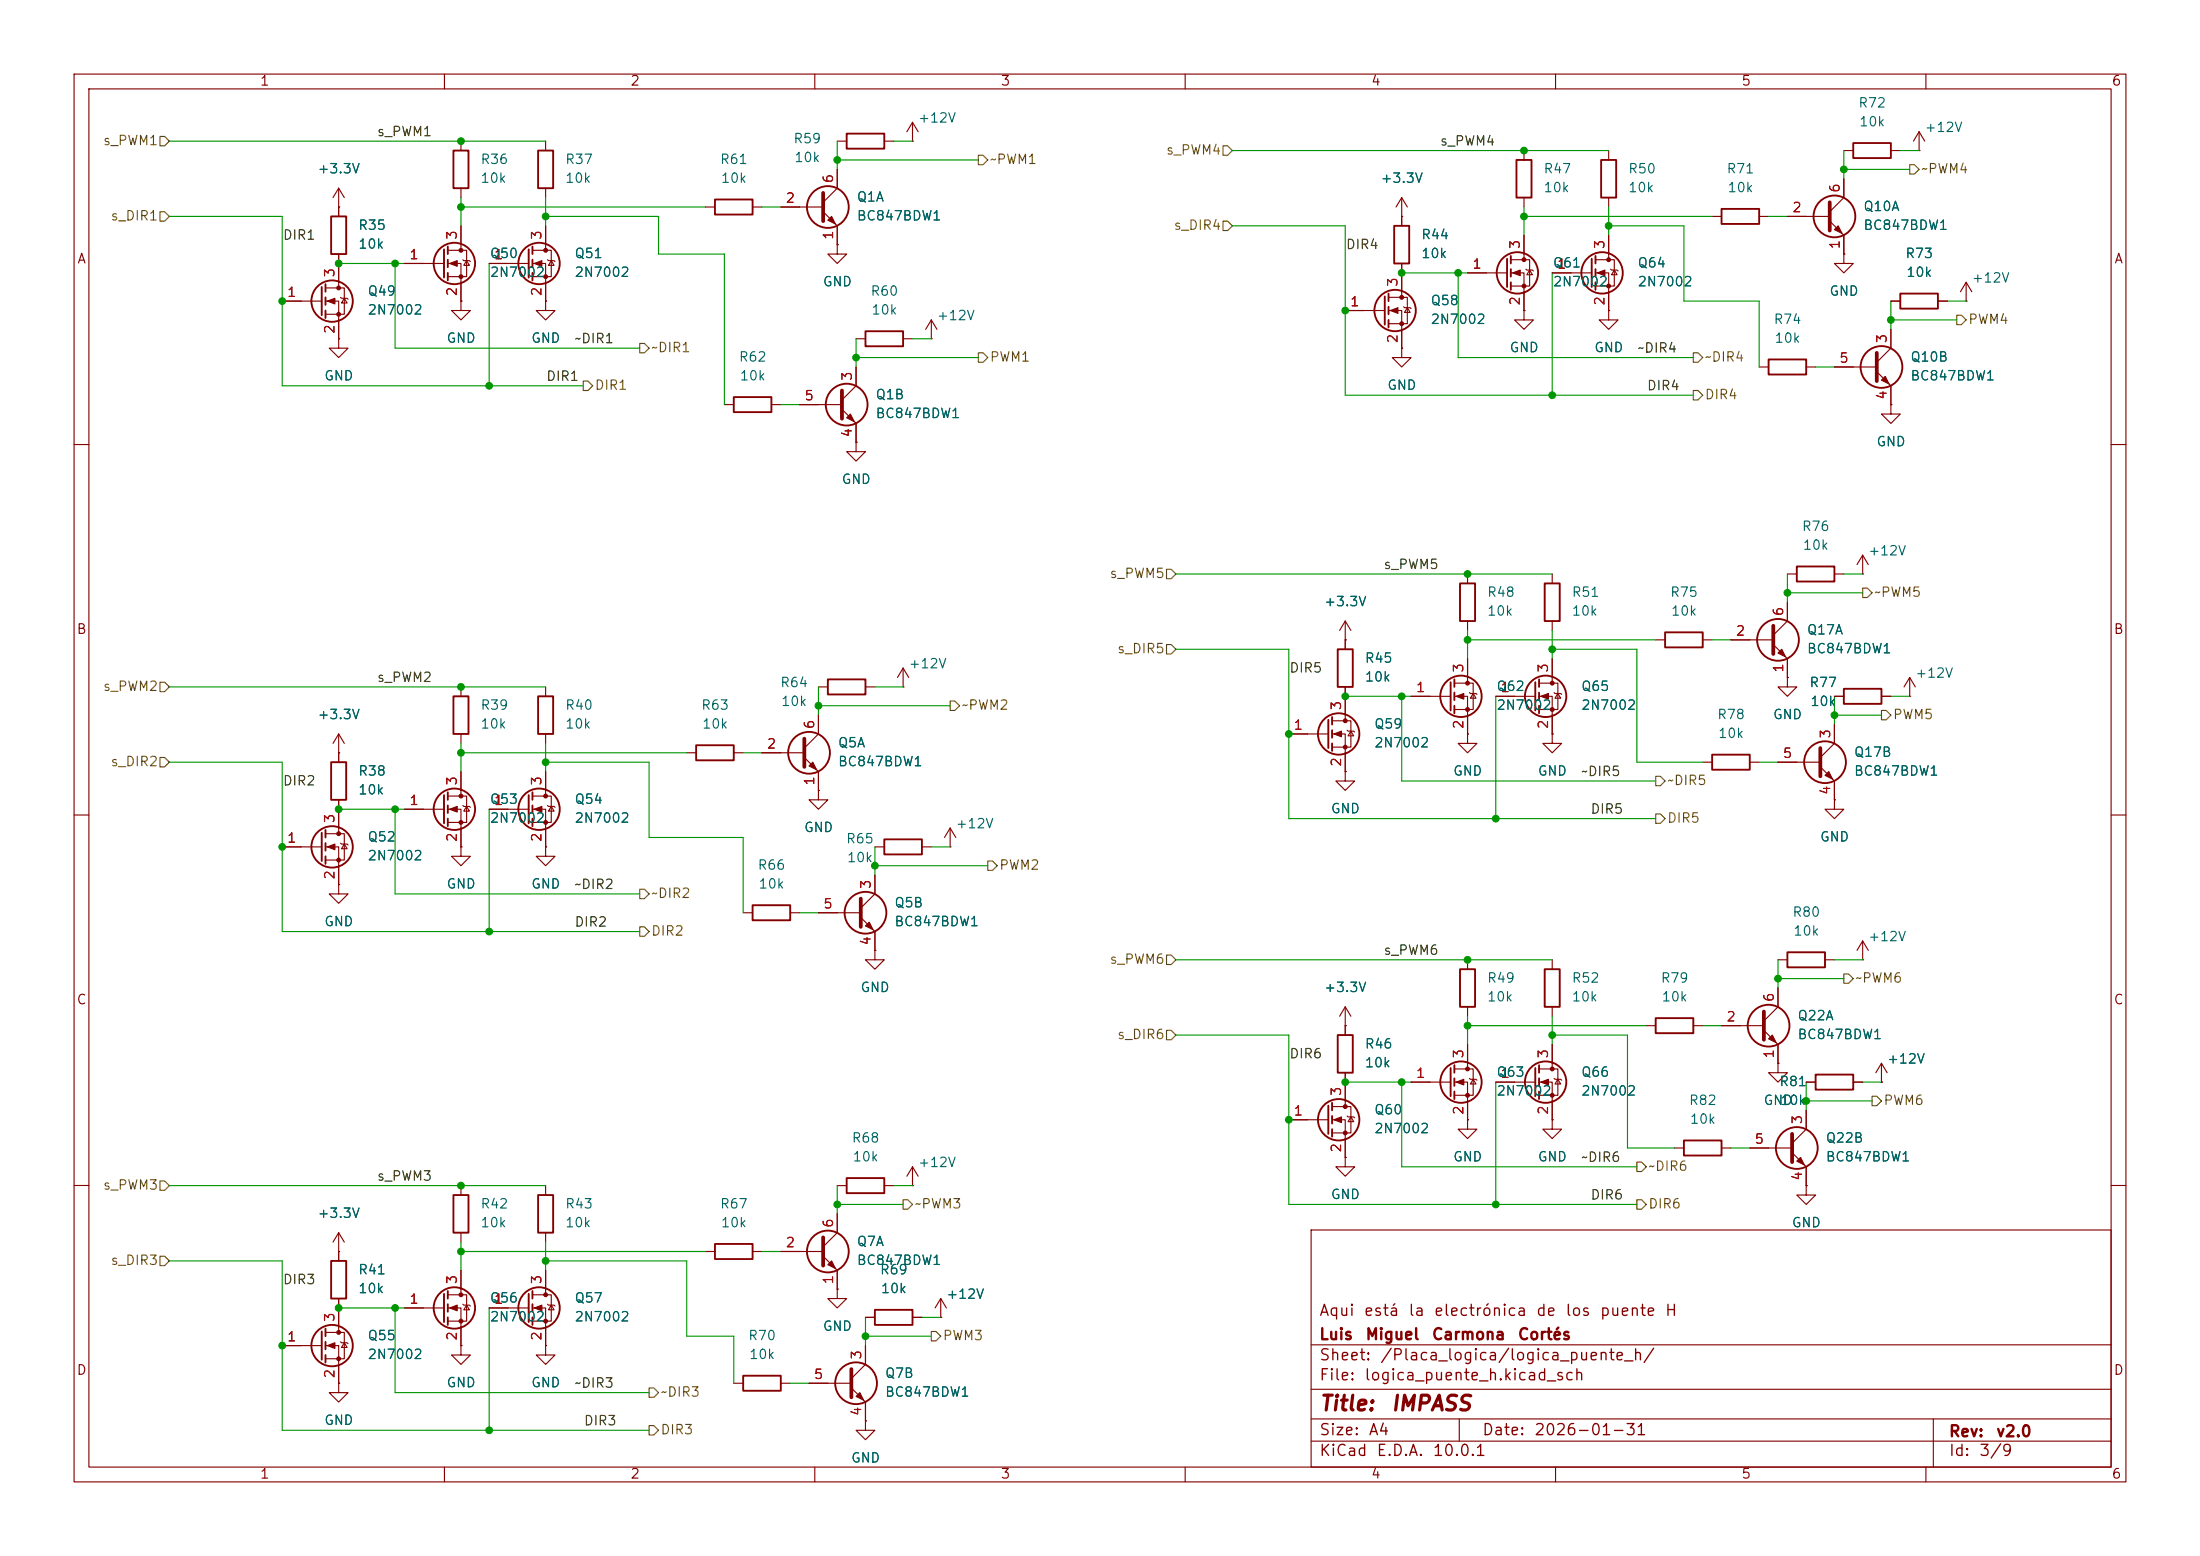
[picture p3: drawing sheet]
<svg xmlns="http://www.w3.org/2000/svg" width="297mm" height="210mm" viewBox="0 0 297 210" stroke-linecap="round" stroke-linejoin="round" font-family="sans-serif">
<g fill="none" stroke="#840000" stroke-width=".15">
<path d="M10 10h277v190h-277zM12 12h273v186h-273zM60 10v2M62.2 19.1v1.2M73.7 19.1v1.2M110 10v2M113 19.1h1.3M119.4 19.1h1.2M123.2 19.1h.1M123.2 16.5l-.8 1.3M123.2 16.5l.8 1.3M123.2 16.5v2.6"/>
<path d="M160 10v2M210 10v2M259.1 17.8l-.8 1.3M259.1 17.8l.7 1.3M259.1 17.8v2.5M260 10v2M43.9 38.9h2.6v3.5h-2.6M45.7 27.9h.1M45.7 25.4v3.8M45.7 34.3v4.6M45.7 25.4l-.7 1.3M45.7 25.4l.8 1.3"/>
<path d="M54.6 35.6h5.3M60.5 33.8h2.5v3.5h-2.5M60.5 35.6h1.7v5M62.2 25.4v1.3M62.2 30.5v3.3M62.5 35.1l.1 .1h.8l.1 .1M63 35.2l.4 .6h-.8zM66 35.6h5.4M71.9 33.8h2.5v3.5h-2.5M71.9 35.6h1.8v5M73.7 25.4v1.3M73.7 30.5v3.3"/>
<path d="M73.9 35.1l.1 .1h.8l.1 .1M74.4 35.2l.4 .6h-.8zM95.2 27.9h1.3M101.6 27.9h1.3M105.4 27.9h5.7M111.1 28.6l1.9 1.9v2.5M113 33v1.3h1.3l-1.3 1.3-1.2-1.3h1.2M113 33h.1M113 22.9v2.5l-1.9 1.9M189.2 29.2h.1M189.2 26.7v3.8M189.2 35.6v4.5"/>
<path d="M189.2 26.7l-.7 1.2M189.2 26.7l.8 1.2M198.1 36.8h5.4M204 35.1h2.5v3.5h-2.5M204 36.8h1.7v5.1M205.7 20.3v1.3M205.7 26.7v1.2M205.7 31.8v3.3M206 36.3l.1 .1h.8l.1 .2M206.5 36.4l.4 .7h-.8zM209.5 36.8h5.4M215.4 35.1h2.5v3.5h-2.5"/>
<path d="M215.4 36.8h1.8v5.1M217.2 20.3v1.3M217.2 26.7v1.2M217.2 31.8v3.3M217.4 36.3l.2 .1h.7l.1 .2M217.9 36.4l.4 .7h-.7zM231.1 29.2h1.3M237.5 29.2h1.3M241.3 29.2h5.7M247 29.8l1.9 2v2.5M248.9 34.3v1.3h1.3l-1.3 1.2-1.3-1.2h1.3M248.9 34.3h.1"/>
<path d="M248.9 24.1v2.6l-1.9 1.9M248.9 20.3h1.3M255.3 20.3h1.2M259.1 20.3h.1M265.4 38.1l-.7 1.3M265.4 38.1l.8 1.3M265.4 38.1v2.5M38.1 40.6h5.3M43.9 40.6h1.8v5.1M45.7 45.7v1.3h1.3l-1.3 1.3-1.3-1.3h1.3M45.7 45.7h.1M46 40.1l.1 .2h.8l.1 .1"/>
<path d="M46.5 40.3l.4 .6h-.8zM62.2 40.6v1.3h1.3l-1.3 1.3-1.2-1.3h1.2M62.2 40.6h.1M73.7 40.6v1.3h1.2l-1.2 1.3-1.3-1.3h1.3M73.7 40.6h.1M97.8 54.6h1.3M104.1 54.6h1.3M107.9 54.6h5.8M113.7 55.2l1.9 2v2.5M115.6 59.7v1.3h1.2l-1.2 1.2-1.3-1.2h1.3M115.6 59.7h.1M115.6 45.7h1.2"/>
<path d="M115.6 49.5v2.6l-1.9 1.9M121.9 45.7h1.3M125.7 45.7h.1M125.7 43.2l-.7 1.3M125.7 43.2l.8 1.3M125.7 43.2v2.5M181.6 41.9h5.3M187.5 40.1h2.5v3.6h-2.5M187.5 41.9h1.7v5.1M189.2 47v1.3h1.3l-1.3 1.2-1.2-1.2h1.2M189.2 47h.1M189.5 41.4l.1 .1h.8l.1 .2"/>
<path d="M190 41.5l.4 .7h-.8zM205.7 41.9v1.3h1.3l-1.3 1.3-1.2-1.3h1.2M205.7 41.9h.1M217.2 41.9v1.3h1.2l-1.2 1.3-1.3-1.3h1.3M217.2 41.9h.1M237.5 49.5h1.3M243.8 49.5h1.3M247.6 49.5h5.8M253.4 50.2l1.9 1.9v2.5M255.3 54.6v1.3h1.2l-1.2 1.3-1.3-1.3h1.3M255.3 54.6h.1M255.3 40.6h1.2"/>
<path d="M255.3 44.5v2.5l-1.9 1.9M261.6 40.6h1.3M265.4 40.6h.1M10 60h2M198.1 77.5v1.2M209.5 77.5v1.2M241.3 77.5h1.3M247.6 77.5h1.3M251.5 77.5h.1M251.5 74.9l-.8 1.3M251.5 74.9l.7 1.3M251.5 74.9v2.6"/>
<path d="M285 60h2M45.7 99.1l-.7 1.2M45.7 99.1l.8 1.2M45.7 99.1v3.8M62.2 92.7v1.3M62.2 99.1v1.2M73.7 92.7v1.3M73.7 99.1v1.2M110.5 92.7h1.3M110.5 96.5v2.6l-1.9 1.9M116.8 92.7h1.3M121.9 92.7h.1"/>
<path d="M121.9 90.2l-.7 1.2M121.9 90.2l.8 1.2M121.9 90.2v2.5M174 99.1h5.3M179.8 97.3h2.6v3.5h-2.6M179.8 99.1h1.8v5M181.6 86.4h.1M181.6 83.8v3.8M181.6 92.7v4.6M181.6 83.8l-.8 1.3M181.6 83.8l.8 1.3M181.9 98.6l.1 .1h.8l.1 .1"/>
<path d="M182.4 98.7l.4 .6h-.8zM190.5 94h5.3M196.3 92.2h2.6v3.6h-2.6M196.3 94h1.8v5.1M198.1 99.1v1.2h1.3l-1.3 1.3-1.3-1.3h1.3M198.1 99.1h.1M198.1 83.8v1.3M198.1 88.9v3.3M198.4 93.5l.1 .1h.8l.1 .1M198.9 93.6l.4 .6h-.8zM201.9 94h5.4M207.8 92.2h2.5v3.6h-2.5"/>
<path d="M207.8 94h1.7v5.1M209.5 99.1v1.2h1.3l-1.3 1.3-1.2-1.3h1.2M209.5 99.1h.1M209.5 83.8v1.3M209.5 88.9v3.3M209.8 93.5l.1 .1h.8l.1 .1M210.3 93.6l.4 .6h-.8zM223.5 86.4h1.3M229.9 86.4h1.2M233.7 86.4h5.7M239.4 87l1.9 1.9v2.5M241.3 91.4v1.3h1.3l-1.3 1.3-1.3-1.3h1.3"/>
<path d="M241.3 91.4h.1M241.3 81.3v2.5l-1.9 1.9M247.6 94h1.3M247.6 97.8v2.5l-1.9 1.9M254 94h1.3M257.8 94h.1M257.8 91.4l-.8 1.3M257.8 91.4l.8 1.3M257.8 91.4v2.6M10 110h2M38.1 114.3h5.3M43.9 112.5h2.6v3.6h-2.6"/>
<path d="M43.9 114.3h1.8v5.1M45.7 101.6h.1M45.7 119.4v1.3h1.3l-1.3 1.2-1.3-1.2h1.3M45.7 119.4h.1M45.7 108v4.5M46 113.8l.1 .1h.8l.1 .1M46.5 113.9l.4 .7h-.8zM54.6 109.2h5.3M60.5 107.4h2.5v3.6h-2.5M60.5 109.2h1.7v5.1M62.2 114.3v1.3h1.3l-1.3 1.2-1.2-1.2h1.2M62.2 114.3h.1"/>
<path d="M62.2 104.1v3.3M62.5 108.7l.1 .1h.8l.1 .2M63 108.8l.4 .7h-.8zM66 109.2h5.4M71.9 107.4h2.5v3.6h-2.5M71.9 109.2h1.8v5.1M73.7 114.3v1.3h1.2l-1.2 1.2-1.3-1.2h1.3M73.7 114.3h.1M73.7 104.1v3.3M73.9 108.7l.1 .1h.8l.1 .2M74.4 108.8l.4 .7h-.8zM92.7 101.6h1.3"/>
<path d="M99.1 101.6h1.2M102.9 101.6h5.7M108.6 102.2l1.9 1.9v2.6M110.5 106.7v1.3h1.3l-1.3 1.2-1.3-1.2h1.3M110.5 106.7h.1M118.1 114.3h1.3M118.1 118.1v2.6l-1.9 1.9M124.5 114.3h1.2M128.3 114.3h.1M128.3 111.8l-.8 1.2M128.3 111.8l.7 1.2M128.3 111.8v2.5"/>
<path d="M181.6 104.1v1.3h1.3l-1.3 1.3-1.3-1.3h1.3M181.6 104.1h.1M229.9 102.9h1.2M236.2 102.9h1.3M240 102.9h5.7M245.7 103.5l1.9 1.9v2.6M247.6 108v1.2h1.3l-1.3 1.3-1.2-1.3h1.2M247.6 108h.1M285 110h2M100.3 123.2h1.3M106.7 123.2h1.2M110.5 123.2h5.7"/>
<path d="M116.2 123.8l1.9 1.9v2.6M118.1 128.3v1.2h1.3l-1.3 1.3-1.3-1.3h1.3M118.1 128.3h.1M181.6 138.4h.1M181.6 135.9l-.8 1.3M181.6 135.9l.8 1.3M181.6 135.9v3.8M198.1 129.5v1.3M198.1 135.9v1.3M209.5 129.5v1.3M209.5 135.9v1.3M222.2 138.4h1.3"/>
<path d="M228.6 138.4h1.3M232.4 138.4h5.7M238.1 139.1l1.9 1.9v2.5M240 133.4v2.5l-1.9 1.9M240 129.5h1.3M246.4 129.5h1.2M251.5 129.5h.1M251.5 127v2.5M251.5 127l-.8 1.3M251.5 127l.7 1.3M123.2 157.5v2.5M123.2 157.5l-.8 1.3"/>
<path d="M123.2 157.5l.8 1.3M174 151.1h5.3M179.8 149.4h2.6v3.5h-2.6M179.8 151.1h1.8v5.1M181.6 156.2v1.3h1.3l-1.3 1.3-1.3-1.3h1.3M181.6 156.2h.1M181.6 144.8v4.6M181.9 150.6l.1 .1h.8l.1 .2M182.4 150.7l.4 .7h-.8zM190.5 146.1h5.3M196.3 144.3h2.6v3.5h-2.6M196.3 146.1h1.8v5"/>
<path d="M198.1 151.1v1.3h1.3l-1.3 1.3-1.3-1.3h1.3M198.1 151.1h.1M198.1 141v3.3M198.4 145.5l.1 .2h.8l.1 .1M198.9 145.7l.4 .6h-.8zM201.9 146.1h5.4M207.8 144.3h2.5v3.5h-2.5M207.8 146.1h1.7v5M209.5 151.1v1.3h1.3l-1.3 1.3-1.2-1.3h1.2M209.5 151.1h.1M209.5 141v3.3M209.8 145.5l.1 .2h.8l.1 .1"/>
<path d="M210.3 145.7l.4 .6h-.8zM226.1 154.9h1.2M232.4 154.9h1.3M236.2 154.9h5.7M240 143.5v1.3h1.3l-1.3 1.3-1.2-1.3h1.2M240 143.5h.1M241.9 155.6l1.9 1.9v2.5M243.8 146.1h1.3M243.8 149.9v2.5l-1.9 1.9M250.2 146.1h1.3M254 146.1h.1M254 143.5l-.8 1.3"/>
<path d="M254 143.5l.8 1.3M254 143.5v2.6M10 160h2M43.9 179.8h2.6v3.6h-2.6M45.7 168.9h.1M45.7 166.4v3.8M45.7 175.3v4.5M45.7 166.4l-.7 1.2M45.7 166.4l.8 1.2M54.6 176.5h5.3M60.5 174.8h2.5v3.5h-2.5M60.5 176.5h1.7v5.1"/>
<path d="M62.2 160v1.3M62.2 166.4v1.2M62.2 171.5v3.3M62.5 176l.1 .1h.8l.1 .2M63 176.1l.4 .7h-.8zM66 176.5h5.4M71.9 174.8h2.5v3.5h-2.5M71.9 176.5h1.8v5.1M73.7 160v1.3M73.7 166.4v1.2M73.7 171.5v3.3M73.9 176l.1 .1h.8l.1 .2"/>
<path d="M74.4 176.1l.4 .7h-.8zM95.2 168.9h1.3M101.6 168.9h1.3M105.4 168.9h5.7M111.1 169.5l1.9 2v2.5M113 174v1.3h1.3l-1.3 1.2-1.2-1.2h1.2M113 174h.1M113 160h1.3M113 163.8v2.6l-1.9 1.9M116.8 177.8h1.3M119.4 160h1.2M123.2 160h.1"/>
<path d="M123.2 177.8h1.3M127 177.8h.1M127 175.3l-.8 1.2M127 175.3l.8 1.2M127 175.3v2.5M177 166h108v32h-108zM243.8 160v1.3h1.3l-1.3 1.3-1.2-1.3h1.2M243.8 160h.1M285 160h2M38.1 181.6h5.3M43.9 181.6h1.8v5.1M45.7 186.7v1.3h1.3l-1.3 1.2-1.3-1.2h1.3"/>
<path d="M45.7 186.7h.1M46 181.1l.1 .1h.8l.1 .2M46.5 181.2l.4 .7h-.8zM60 198v2M62.2 181.6v1.3h1.3l-1.3 1.3-1.2-1.3h1.2M62.2 181.6h.1M73.7 181.6v1.3h1.2l-1.2 1.3-1.3-1.3h1.3M73.7 181.6h.1M99.1 186.7h1.2M105.4 186.7h1.3M109.2 186.7h5.7M110 198v2"/>
<path d="M114.9 187.3l1.9 1.9v2.6M116.8 191.8v1.2h1.3l-1.3 1.3-1.2-1.3h1.2M116.8 191.8h.1M116.8 181.6v2.6l-1.9 1.9M160 198v2M177 194.5h108M177 191.5h108M177 187.5h108M177 181.5h108M197 191.5v3M210 198v2M260 198v2"/>
<path d="M261 191.5v6.5"/>
</g>
<g fill="none" stroke="#840000" stroke-width=".25">
<path d="M114.3 18h5.1v2.1h-5.1zM250.2 19.3h5.1v2h-5.1zM43.4 38.7v3.8M43.9 38.4v1M44.7 29.2h2v5.1h-2zM59.9 33.7v3.8M60.5 33.3v1M60.5 35.1v1M60.5 36.8v1M61.2 20.3h2v5.1h-2zM71.4 33.7v3.8M71.9 33.3v1"/>
<path d="M71.9 35.1v1M71.9 36.8v1M72.6 20.3h2.1v5.1h-2.1zM96.5 26.9h5.1v2.1h-5.1zM187.5 39.6v1M188.2 30.5h2v5.1h-2zM203.5 34.9v3.8M204 34.5v1.1M204 36.3v1M204 38.1v1M204.7 21.6h2.1v5.1h-2.1zM214.9 34.9v3.8"/>
<path d="M215.4 34.5v1.1M215.4 36.3v1M215.4 38.1v1M216.2 21.6h2v5.1h-2zM232.4 28.2h5.1v2h-5.1zM256.5 39.6h5.1v2.1h-5.1zM43.9 40.1v1M43.9 41.9v1M99.1 53.6h5v2h-5zM116.8 44.7h5.1v2h-5.1zM186.9 40v3.8M187.5 41.4v1"/>
<path d="M187.5 43.2v1M238.8 48.5h5v2h-5zM197.1 78.7h2v5.1h-2zM208.5 78.7h2.1v5.1h-2.1zM242.6 76.5h5v2h-5zM61.2 94h2v5.1h-2zM72.6 94h2.1v5.1h-2.1zM111.8 91.7h5v2h-5zM179.3 97.2v3.8M179.8 96.8v1M179.8 98.6v1M180.6 87.6h2v5.1h-2z"/>
<path d="M195.8 92.1v3.8M196.3 91.7v1M196.3 93.5v1M196.3 95.3v1M207.3 92.1v3.8M207.8 91.7v1M207.8 93.5v1M207.8 95.3v1M224.8 85.3h5.1v2.1h-5.1zM248.9 93h5.1v2h-5.1zM43.4 112.4v3.8M43.9 112v1"/>
<path d="M43.9 113.8v1M43.9 115.6v1M44.7 102.9h2v5.1h-2zM59.9 107.3v3.8M60.5 106.9v1.1M60.5 108.7v1M60.5 110.5v1M71.4 107.3v3.8M71.9 106.9v1.1M71.9 108.7v1M71.9 110.5v1M94 100.6h5.1v2h-5.1z"/>
<path d="M119.4 113.3h5.1v2h-5.1zM179.8 100.3v1M231.1 101.9h5.1v2h-5.1zM101.6 122.2h5.1v2h-5.1zM180.6 139.7h2v5.1h-2zM197.1 130.8h2v5.1h-2zM208.5 130.8h2.1v5.1h-2.1zM223.5 137.4h5.1v2h-5.1zM241.3 128.5h5.1v2.1h-5.1zM114.3 159h5.1v2h-5.1zM179.3 149.2v3.8M179.8 148.8v1.1"/>
<path d="M179.8 150.6v1M179.8 152.4v1M195.8 144.1v3.9M196.3 143.8v1M196.3 145.5v1.1M196.3 147.3v1M207.3 144.1v3.9M207.8 143.8v1M207.8 145.5v1.1M207.8 147.3v1M227.3 153.9h5.1v2.1h-5.1zM245.1 145h5.1v2.1h-5.1z"/>
<path d="M43.4 179.7v3.8M43.9 179.3v1M44.7 170.2h2v5.1h-2zM59.9 174.6v3.8M60.5 174.2v1.1M60.5 176v1M60.5 177.8v1M61.2 161.3h2v5.1h-2zM71.4 174.6v3.8M71.9 174.2v1.1M71.9 176v1M71.9 177.8v1"/>
<path d="M72.6 161.3h2.1v5.1h-2.1zM96.5 167.9h5.1v2h-5.1zM118.1 176.8h5.1v2h-5.1zM43.9 181.1v1M43.9 182.9v1M100.3 185.7h5.1v2h-5.1z"/>
<circle cx="61.3" cy="35.6" r="2.79"/>
<circle cx="72.8" cy="35.6" r="2.79"/>
<circle cx="111.8" cy="27.9" r="2.82"/>
<circle cx="204.9" cy="36.8" r="2.79"/>
<circle cx="216.3" cy="36.8" r="2.79"/>
<circle cx="247.6" cy="29.2" r="2.82"/>
<circle cx="44.8" cy="40.6" r="2.79"/>
<circle cx="114.3" cy="54.6" r="2.82"/>
<circle cx="188.3" cy="41.9" r="2.79"/>
<circle cx="254" cy="49.5" r="2.82"/>
<circle cx="180.7" cy="99.1" r="2.79"/>
<circle cx="197.2" cy="94" r="2.79"/>
<circle cx="208.7" cy="94" r="2.79"/>
<circle cx="240" cy="86.4" r="2.82"/>
<circle cx="44.8" cy="114.3" r="2.79"/>
<circle cx="61.3" cy="109.2" r="2.79"/>
<circle cx="72.8" cy="109.2" r="2.79"/>
<circle cx="109.2" cy="101.6" r="2.82"/>
<circle cx="246.4" cy="102.9" r="2.82"/>
<circle cx="116.8" cy="123.2" r="2.82"/>
<circle cx="238.8" cy="138.4" r="2.82"/>
<circle cx="180.7" cy="151.1" r="2.79"/>
<circle cx="197.2" cy="146" r="2.79"/>
<circle cx="208.7" cy="146" r="2.79"/>
<circle cx="242.6" cy="154.9" r="2.82"/>
<circle cx="61.3" cy="176.5" r="2.79"/>
<circle cx="72.8" cy="176.5" r="2.79"/>
<circle cx="111.8" cy="168.9" r="2.82"/>
<circle cx="44.8" cy="181.6" r="2.79"/>
<circle cx="115.6" cy="186.7" r="2.82"/>
</g>
<g fill="#840000" stroke="#840000" stroke-width=".15">
<path d="M60.7 109.2l1-.4v.8z"/>
<path d="M208 146.1l1-.4v.7z"/>
<path d="M114.3 56.4l.5-.5 .5 1z"/>
<path d="M196.6 146.1l1-.4v.7z"/>
<path d="M111.8 29.7l.5-.5 .5 1z"/>
<path d="M240 88.1l.5-.5 .5 1z"/>
<path d="M208 94l1-.4v.8z"/>
<path d="M246.4 104.6l.5-.5 .5 1.1z"/>
<path d="M109.2 103.4l.5-.5 .5 1z"/>
<path d="M44.2 114.3l1-.4v.8z"/>
<path d="M44.2 181.6l1-.4v.8z"/>
<path d="M72.1 109.2l1.1-.4v.8z"/>
<path d="M242.6 156.7l.5-.5 .5 1z"/>
<path d="M60.7 35.6l1-.4v.7z"/>
<path d="M115.6 188.5l.5-.5 .5 1z"/>
<path d="M238.8 140.2l.5-.5 .5 1z"/>
<path d="M111.8 170.7l.5-.5 .5 1z"/>
<path d="M60.7 176.5l1-.4v.8z"/>
<path d="M72.1 176.5l1.1-.4v.8z"/>
<path d="M72.1 35.6l1.1-.4v.7z"/>
<path d="M44.2 40.6l1-.3v.7z"/>
<path d="M117.3 124.5l.6 1-1.1-.5z"/>
<path d="M180.1 99.1l1-.4v.7z"/>
<path d="M187.7 41.9l1-.4v.8z"/>
<path d="M196.6 94l1-.4v.8z"/>
<path d="M247.6 31l.6-.5 .5 1z"/>
<path d="M254 51.3l.5-.5 .5 1z"/>
<path d="M204.2 36.8l1-.4v.8z"/>
<path d="M215.6 36.8l1.1-.4v.8z"/>
<path d="M180.1 151.1l1-.4v.8z"/>
<circle cx="62.2" cy="107.4" r=".25"/>
<circle cx="62.2" cy="111" r=".25"/>
<circle cx="209.5" cy="144.3" r=".25"/>
<circle cx="209.5" cy="147.8" r=".25"/>
<circle cx="198.1" cy="144.3" r=".25"/>
<circle cx="198.1" cy="147.8" r=".25"/>
<circle cx="209.5" cy="92.2" r=".25"/>
<circle cx="209.5" cy="95.8" r=".25"/>
<circle cx="45.7" cy="112.5" r=".25"/>
<circle cx="45.7" cy="116.1" r=".25"/>
<circle cx="45.7" cy="179.8" r=".25"/>
<circle cx="45.7" cy="183.4" r=".25"/>
<circle cx="73.7" cy="107.4" r=".25"/>
<circle cx="73.7" cy="111" r=".25"/>
<circle cx="62.2" cy="33.8" r=".25"/>
<circle cx="62.2" cy="37.3" r=".25"/>
<circle cx="62.2" cy="174.8" r=".25"/>
<circle cx="62.2" cy="178.3" r=".25"/>
<circle cx="73.7" cy="174.8" r=".25"/>
<circle cx="73.7" cy="178.3" r=".25"/>
<circle cx="73.7" cy="33.8" r=".25"/>
<circle cx="73.7" cy="37.3" r=".25"/>
<circle cx="45.7" cy="38.9" r=".25"/>
<circle cx="45.7" cy="42.4" r=".25"/>
<circle cx="181.6" cy="97.3" r=".25"/>
<circle cx="181.6" cy="100.8" r=".25"/>
<circle cx="189.2" cy="40.1" r=".25"/>
<circle cx="189.2" cy="43.7" r=".25"/>
<circle cx="198.1" cy="92.2" r=".25"/>
<circle cx="198.1" cy="95.8" r=".25"/>
<circle cx="205.7" cy="35.1" r=".25"/>
<circle cx="205.7" cy="38.6" r=".25"/>
<circle cx="217.2" cy="35.1" r=".25"/>
<circle cx="217.2" cy="38.6" r=".25"/>
<circle cx="181.6" cy="149.4" r=".25"/>
<circle cx="181.6" cy="152.9" r=".25"/>
</g>
<path d="M111.1 26v3.8M247 27.3v3.8M113.7 52.7v3.8M253.4 47.6v3.8M108.6 99.7v3.8M239.4 84.5v3.8M245.7 101v3.8M116.2 121.3v3.8M238.1 136.5v3.8M241.9 153v3.8M111.1 167v3.8M114.9 184.8v3.8" fill="none" stroke="#840000" stroke-width=".51"/>
<g fill="none" stroke="#725600" stroke-width=".15">
<path d="M21.6 18.4h.6l.7 .7-.7 .6h-.6zM165.1 19.7h.6l.7 .6-.7 .7h-.6zM21.6 28.6h.6l.7 .6-.7 .6h-.6zM132.1 21h.6l.6 .6-.6 .6h-.6zM165.1 29.8h.6l.7 .7-.7 .6h-.6zM257.8 22.2h.6l.7 .7-.7 .6h-.6zM78.7 51.4h.7l.6 .7-.6 .6h-.7zM86.4 46.4h.6l.6 .6-.6 .6h-.6zM132.1 47.6h.6l.6 .7-.6 .6h-.6zM228.6 47.6h.6l.7 .7-.7 .6h-.6zM228.6 52.7h.6l.7 .6-.7 .7h-.6zM264.2 42.5h.6l.6 .7-.6 .6h-.6z"/>
<path d="M157.5 76.8h.6l.6 .7-.6 .6h-.6zM251.5 79.4h.6l.6 .6-.6 .6h-.6zM21.6 92.1h.6l.7 .6-.7 .6h-.6zM128.3 94.6h.6l.6 .7-.6 .6h-.6zM157.5 87h.6l.6 .6-.6 .7h-.6zM254 95.9h.6l.7 .6-.7 .7h-.6zM21.6 102.2h.6l.7 .7-.7 .6h-.6zM133.3 116.2h.7l.6 .6-.6 .7h-.7zM223.5 104.8h.7l.6 .6-.6 .6h-.7zM223.5 109.9h.7l.6 .6-.6 .6h-.7zM86.4 125.1h.6l.6 .6-.6 .7h-.6zM86.4 120h.6l.6 .7-.6 .6h-.6z"/>
<path d="M157.5 139.1h.6l.6 .6-.6 .6h-.6zM157.5 128.9h.6l.6 .6-.6 .7h-.6zM248.9 131.4h.7l.6 .7-.6 .6h-.7zM21.6 159.4h.6l.7 .6-.7 .7h-.6zM221 156.8h.6l.6 .7-.6 .6h-.6zM252.7 148h.7l.6 .6-.6 .6h-.7zM21.6 169.5h.6l.7 .7-.7 .6h-.6zM121.9 161.9h.7l.6 .7-.6 .6h-.7zM125.7 179.7h.7l.6 .6-.6 .7h-.7zM221 161.9h.6l.6 .7-.6 .6h-.6zM87.6 187.3h.7l.6 .7-.6 .6h-.7zM87.6 192.4h.7l.6 .6-.6 .7h-.7z"/>
</g>
<g fill="none" stroke="#009600" stroke-width=".15">
<path d="M22.9 19.1h50.8M113 19.1v3.8M120.6 19.1h2.6M22.9 29.2h15.2v22.9h40.6M45.7 35.6h8.9M53.3 35.6v11.4h33.1M62.2 27.9h33M62.2 26.7v3.8M66 35.6v16.5M73.7 29.2h15.2v5.1h8.9v20.3M73.7 26.7v3.8M102.9 27.9h2.5"/>
<path d="M113 21.6h19.1M166.4 30.5h15.2v22.8h47M166.4 20.3h50.8M189.2 36.8h8.9M196.8 36.8v11.5h31.8M205.7 29.2h25.4M205.7 27.9v3.9M209.5 36.8v16.5M217.2 30.5h10.1v10.1h10.2v8.9M217.2 27.9v3.9M238.8 29.2h2.5M248.9 20.3v3.8"/>
<path d="M248.9 22.9h8.9M256.5 20.3h2.6M105.4 54.6h2.5M115.6 48.3h16.5M115.6 45.7v3.8M123.2 45.7h2.5M245.1 49.5h2.5M255.3 40.6v3.9M255.3 43.2h8.9M262.9 40.6h2.5M158.7 77.5h50.8M241.3 77.5v3.8"/>
<path d="M248.9 77.5h2.6M22.9 92.7h50.8M110.5 92.7v3.8M110.5 95.3h17.8M118.1 92.7h3.8M158.7 87.6h15.3v22.9h49.5M181.6 94h8.9M189.2 94v11.4h34.3M198.1 85.1v3.8M198.1 86.4h25.4M201.9 94v16.5M209.5 85.1v3.8"/>
<path d="M209.5 87.6h11.5v15.3h8.9M231.1 86.4h2.6M241.3 80h10.2M247.6 94v3.8M247.6 96.5h6.4M255.3 94h2.5M22.9 102.9h15.2v22.8h48.3M45.7 109.2h8.9M53.3 109.2v11.5h33.1M62.2 101.6h30.5M62.2 100.3v3.8M66 109.2v16.5"/>
<path d="M73.7 102.9h13.9v10.1h12.7v10.2M73.7 100.3v3.8M100.3 101.6h2.6M118.1 116.8h15.2M118.1 114.3v3.8M125.7 114.3h2.6M237.5 102.9h2.5M107.9 123.2h2.6M158.7 139.7h15.3v22.9h47M158.7 129.5h50.8M198.1 137.2v3.8M198.1 138.4h24.1"/>
<path d="M209.5 139.7h10.2v15.2h6.4M209.5 137.2v3.8M229.9 138.4h2.5M240 132.1h8.9M240 129.5v3.9M247.6 129.5h3.9M181.6 146.1h8.9M189.2 146.1v11.4h31.8M201.9 146.1v16.5M233.7 154.9h2.5M243.8 146.1v3.8M243.8 148.6h8.9"/>
<path d="M251.5 146.1h2.5M22.9 160h50.8M22.9 170.2h15.2v22.8h49.5M45.7 176.5h8.9M53.3 176.5v11.5h34.3M62.2 167.6v3.9M62.2 168.9h33M66 176.5v16.5M73.7 167.6v3.9M73.7 170.2h19v10.1h6.4v6.4M102.9 168.9h2.5M113 160v3.8"/>
<path d="M113 162.6h8.9M116.8 177.8v3.8M120.6 160h2.6M124.5 177.8h2.5M106.7 186.7h2.5M116.8 180.3h8.9"/>
</g>
<g fill="#009600" stroke="#009600" stroke-width=".14">
<circle cx="115.6" cy="48.3" r=".46"/>
<circle cx="113" cy="21.6" r=".46"/>
<circle cx="66" cy="125.7" r=".46"/>
<circle cx="73.7" cy="170.2" r=".46"/>
<circle cx="66" cy="193" r=".46"/>
<circle cx="116.8" cy="180.3" r=".46"/>
<circle cx="113" cy="162.6" r=".46"/>
<circle cx="45.7" cy="109.2" r=".46"/>
<circle cx="53.3" cy="109.2" r=".46"/>
<circle cx="38.1" cy="114.3" r=".46"/>
<circle cx="45.7" cy="35.6" r=".46"/>
<circle cx="53.3" cy="35.6" r=".46"/>
<circle cx="62.2" cy="101.6" r=".46"/>
<circle cx="73.7" cy="102.9" r=".46"/>
<circle cx="62.2" cy="92.7" r=".46"/>
<circle cx="38.1" cy="40.6" r=".46"/>
<circle cx="62.2" cy="160" r=".46"/>
<circle cx="62.2" cy="168.9" r=".46"/>
<circle cx="45.7" cy="176.5" r=".46"/>
<circle cx="53.3" cy="176.5" r=".46"/>
<circle cx="38.1" cy="181.6" r=".46"/>
<circle cx="62.2" cy="19.1" r=".46"/>
<circle cx="62.2" cy="27.9" r=".46"/>
<circle cx="66" cy="52.1" r=".46"/>
<circle cx="73.7" cy="29.2" r=".46"/>
<circle cx="118.1" cy="116.8" r=".46"/>
<circle cx="110.5" cy="95.3" r=".46"/>
<circle cx="201.9" cy="110.5" r=".46"/>
<circle cx="181.6" cy="146.1" r=".46"/>
<circle cx="174" cy="151.1" r=".46"/>
<circle cx="189.2" cy="146.1" r=".46"/>
<circle cx="196.8" cy="36.8" r=".46"/>
<circle cx="181.6" cy="94" r=".46"/>
<circle cx="174" cy="99.1" r=".46"/>
<circle cx="181.6" cy="41.9" r=".46"/>
<circle cx="198.1" cy="77.5" r=".46"/>
<circle cx="209.5" cy="53.3" r=".46"/>
<circle cx="189.2" cy="36.8" r=".46"/>
<circle cx="189.2" cy="94" r=".46"/>
<circle cx="198.1" cy="86.4" r=".46"/>
<circle cx="255.3" cy="43.2" r=".46"/>
<circle cx="248.9" cy="22.9" r=".46"/>
<circle cx="217.2" cy="30.5" r=".46"/>
<circle cx="205.7" cy="29.2" r=".46"/>
<circle cx="205.7" cy="20.3" r=".46"/>
<circle cx="201.9" cy="162.6" r=".46"/>
<circle cx="209.5" cy="139.7" r=".46"/>
<circle cx="198.1" cy="129.5" r=".46"/>
<circle cx="198.1" cy="138.4" r=".46"/>
<circle cx="241.3" cy="80" r=".46"/>
<circle cx="247.6" cy="96.5" r=".46"/>
<circle cx="209.5" cy="87.6" r=".46"/>
<circle cx="243.8" cy="148.6" r=".46"/>
<circle cx="240" cy="132.1" r=".46"/>
</g>
<g font-size="2" fill="#840000">
<text x="178" y="190.9">Title:</text>
<text x="187.7" y="190.9">IMPASS</text>
</g>
<g font-size="1.5" fill="#840000">
<text x="178" y="178">Aqui</text>
<text x="184" y="178">está</text>
<text x="190" y="178">la</text>
<text x="193.5" y="178">electrónica</text>
<text x="207.3" y="178">de</text>
<text x="211.2" y="178">los</text>
<text x="215.9" y="178">puente</text>
<text x="224.7" y="178">H</text>
<text x="178" y="184">Sheet:</text>
<text x="178" y="181.2">Luis</text>
<text x="184.2" y="181.2">Miguel</text>
<text x="186.2" y="184">/Placa_logica/logica_puente_h/</text>
<text x="193.2" y="181.2">Carmona</text>
<text x="204.8" y="181.2">Cortés</text>
<text x="178" y="186.7">File:</text>
<text x="184.1" y="186.7">logica_puente_h.kicad_sch</text>
<text x="178" y="196.9">KiCad</text>
<text x="178" y="194.1">Size:</text>
<text x="184.7" y="194.1">A4</text>
<text x="185.7" y="196.9">E.D.A.</text>
<text x="193.3" y="196.9">10.0.1</text>
<text x="200" y="194.1">Date:</text>
<text x="207" y="194.1">2026-01-31</text>
<text x="263" y="194.3">Rev:</text>
<text x="263" y="196.9">Id:</text>
<text x="267.1" y="196.9">3/9</text>
<text x="269.4" y="194.3">v2.0</text>
</g>
<g font-size="1.3" fill="#840000">
<text x="35" y="11.9">1</text>
<text x="85" y="11.9">2</text>
<text x="135" y="11.9">3</text>
<text x="185" y="11.9">4</text>
<text x="235" y="11.9">5</text>
<text x="285" y="11.9">6</text>
<text x="10.3" y="35.9">A</text>
<text x="285.3" y="35.9">A</text>
<text x="10.3" y="85.9">B</text>
<text x="285.3" y="85.9">B</text>
<text x="10.3" y="135.9">C</text>
<text x="285.3" y="135.9">C</text>
<text x="10.3" y="185.9">D</text>
<text x="285.3" y="185.9">D</text>
<text x="35" y="199.9">1</text>
<text x="85" y="199.9">2</text>
<text x="135" y="199.9">3</text>
<text x="185" y="199.9">4</text>
<text x="235" y="199.9">5</text>
<text x="285" y="199.9">6</text>
</g>
<g font-size="1.3" fill="#006464">
<text x="123.9" y="16.9">+12V</text>
<text x="250.8" y="14.8">R72</text>
<text x="250.9" y="17.4">10k</text>
<text x="42.8" y="23.7">+3.3V</text>
<text x="64.8" y="22.5">R36</text>
<text x="76.2" y="22.5">R37</text>
<text x="97.1" y="22.5">R61</text>
<text x="107" y="19.7">R59</text>
<text x="107.1" y="22.2">10k</text>
<text x="208.3" y="23.7">R47</text>
<text x="219.7" y="23.7">R50</text>
<text x="233" y="23.7">R71</text>
<text x="259.7" y="18.1">+12V</text>
<text x="64.8" y="25">10k</text>
<text x="76.2" y="25">10k</text>
<text x="97.2" y="25">10k</text>
<text x="115.6" y="27.5">Q1A</text>
<text x="186.3" y="25">+3.3V</text>
<text x="208.3" y="26.3">10k</text>
<text x="219.7" y="26.3">10k</text>
<text x="233.1" y="26.3">10k</text>
<text x="251.5" y="28.8">Q10A</text>
<text x="48.3" y="33.9">10k</text>
<text x="48.3" y="31.3">R35</text>
<text x="66" y="35.2">Q50</text>
<text x="77.5" y="35.2">Q51</text>
<text x="115.6" y="30.1">BC847BDW1</text>
<text x="191.8" y="35.2">10k</text>
<text x="191.8" y="32.6">R44</text>
<text x="251.5" y="31.3">BC847BDW1</text>
<text x="257.1" y="35.2">R73</text>
<text x="49.5" y="40.2">Q49</text>
<text x="66" y="37.7">2N7002</text>
<text x="77.5" y="37.7">2N7002</text>
<text x="111" y="39">GND</text>
<text x="117.4" y="40.2">R60</text>
<text x="193" y="41.5">Q58</text>
<text x="209.6" y="36.4">Q61</text>
<text x="209.6" y="39">2N7002</text>
<text x="221" y="36.4">Q64</text>
<text x="221" y="39">2N7002</text>
<text x="246.9" y="40.2">GND</text>
<text x="257.3" y="37.7">10k</text>
<text x="266.1" y="38.5">+12V</text>
<text x="49.5" y="42.8">2N7002</text>
<text x="60.2" y="46.6">GND</text>
<text x="71.6" y="46.6">GND</text>
<text x="117.6" y="42.8">10k</text>
<text x="126.4" y="43.5">+12V</text>
<text x="193" y="44">2N7002</text>
<text x="203.7" y="47.9">GND</text>
<text x="215.1" y="47.9">GND</text>
<text x="239.4" y="44">R74</text>
<text x="239.5" y="46.6">10k</text>
<text x="43.7" y="51.7">GND</text>
<text x="99.7" y="49.1">R62</text>
<text x="99.8" y="51.7">10k</text>
<text x="187.2" y="52.9">GND</text>
<text x="257.8" y="49.1">Q10B</text>
<text x="257.8" y="51.7">BC847BDW1</text>
<text x="118.1" y="54.2">Q1B</text>
<text x="118.1" y="56.7">BC847BDW1</text>
<text x="113.5" y="65.6">GND</text>
<text x="253.2" y="60.6">GND</text>
<text x="243.2" y="72">R76</text>
<text x="243.3" y="74.5">10k</text>
<text x="252.1" y="75.3">+12V</text>
<text x="178.7" y="82.1">+3.3V</text>
<text x="200.7" y="83.4">10k</text>
<text x="200.7" y="80.9">R48</text>
<text x="212.1" y="83.4">10k</text>
<text x="212.1" y="80.9">R51</text>
<text x="225.4" y="80.9">R75</text>
<text x="225.5" y="83.4">10k</text>
<text x="184.2" y="89.8">R45</text>
<text x="243.8" y="86">Q17A</text>
<text x="243.8" y="88.5">BC847BDW1</text>
<text x="105.2" y="93.1">R64</text>
<text x="105.4" y="95.6">10k</text>
<text x="122.6" y="90.5">+12V</text>
<text x="184.2" y="92.3">10k</text>
<text x="201.9" y="93.6">Q62</text>
<text x="213.4" y="93.6">Q65</text>
<text x="244.2" y="93.1">R77</text>
<text x="244.3" y="95.6">10k</text>
<text x="258.5" y="91.8">+12V</text>
<text x="42.8" y="97.4">+3.3V</text>
<text x="64.8" y="98.7">10k</text>
<text x="64.8" y="96.1">R39</text>
<text x="76.2" y="98.7">10k</text>
<text x="76.2" y="96.1">R40</text>
<text x="94.6" y="96.1">R63</text>
<text x="94.7" y="98.7">10k</text>
<text x="113" y="101.2">Q5A</text>
<text x="185.4" y="98.7">Q59</text>
<text x="185.4" y="101.2">2N7002</text>
<text x="201.9" y="96.1">2N7002</text>
<text x="213.4" y="96.1">2N7002</text>
<text x="231.7" y="97.4">R78</text>
<text x="231.9" y="99.9">10k</text>
<text x="239.3" y="97.4">GND</text>
<text x="48.3" y="107.5">10k</text>
<text x="48.3" y="105">R38</text>
<text x="113" y="103.7">BC847BDW1</text>
<text x="196.1" y="105">GND</text>
<text x="207.5" y="105">GND</text>
<text x="250.2" y="102.5">Q17B</text>
<text x="250.2" y="105">BC847BDW1</text>
<text x="49.5" y="113.9">Q52</text>
<text x="66" y="108.8">Q53</text>
<text x="66" y="111.4">2N7002</text>
<text x="77.5" y="108.8">Q54</text>
<text x="77.5" y="111.4">2N7002</text>
<text x="108.5" y="112.6">GND</text>
<text x="128.9" y="112.1">+12V</text>
<text x="179.6" y="110.1">GND</text>
<text x="245.6" y="113.9">GND</text>
<text x="49.5" y="116.4">2N7002</text>
<text x="102.2" y="117.7">R66</text>
<text x="114.1" y="114.1">R65</text>
<text x="114.3" y="116.7">10k</text>
<text x="43.7" y="125.3">GND</text>
<text x="60.2" y="120.2">GND</text>
<text x="71.6" y="120.2">GND</text>
<text x="102.3" y="120.2">10k</text>
<text x="120.7" y="122.8">Q5B</text>
<text x="120.7" y="125.3">BC847BDW1</text>
<text x="241.9" y="124.1">R80</text>
<text x="242" y="126.6">10k</text>
<text x="252.1" y="127.4">+12V</text>
<text x="116.1" y="134.2">GND</text>
<text x="178.7" y="134.2">+3.3V</text>
<text x="200.7" y="135.5">10k</text>
<text x="200.7" y="132.9">R49</text>
<text x="212.1" y="135.5">10k</text>
<text x="212.1" y="132.9">R52</text>
<text x="224.1" y="132.9">R79</text>
<text x="224.2" y="135.5">10k</text>
<text x="184.2" y="141.8">R46</text>
<text x="242.6" y="138">Q22A</text>
<text x="242.6" y="140.6">BC847BDW1</text>
<text x="254.7" y="143.9">+12V</text>
<text x="184.2" y="144.4">10k</text>
<text x="201.9" y="145.6">Q63</text>
<text x="201.9" y="148.2">2N7002</text>
<text x="213.4" y="145.6">Q66</text>
<text x="213.4" y="148.2">2N7002</text>
<text x="227.9" y="149.5">R82</text>
<text x="238" y="149.5">GND</text>
<text x="240.1" y="146.9">R81</text>
<text x="240.2" y="149.5">10k</text>
<text x="114.9" y="154.5">R68</text>
<text x="185.4" y="150.7">Q60</text>
<text x="185.4" y="153.3">2N7002</text>
<text x="228" y="152">10k</text>
<text x="246.4" y="154.5">Q22B</text>
<text x="115" y="157.1">10k</text>
<text x="123.9" y="157.8">+12V</text>
<text x="196.1" y="157.1">GND</text>
<text x="207.5" y="157.1">GND</text>
<text x="246.4" y="157.1">BC847BDW1</text>
<text x="42.8" y="164.7">+3.3V</text>
<text x="64.8" y="166">10k</text>
<text x="64.8" y="163.4">R42</text>
<text x="76.2" y="166">10k</text>
<text x="76.2" y="163.4">R43</text>
<text x="97.1" y="163.4">R67</text>
<text x="97.2" y="166">10k</text>
<text x="179.6" y="162.2">GND</text>
<text x="241.8" y="166">GND</text>
<text x="48.3" y="172.3">R41</text>
<text x="115.6" y="168.5">Q7A</text>
<text x="115.6" y="171">BC847BDW1</text>
<text x="118.7" y="172.3">R69</text>
<text x="48.3" y="174.9">10k</text>
<text x="66" y="176.1">Q56</text>
<text x="66" y="178.7">2N7002</text>
<text x="77.5" y="176.1">Q57</text>
<text x="77.5" y="178.7">2N7002</text>
<text x="111" y="179.9">GND</text>
<text x="118.8" y="174.9">10k</text>
<text x="127.7" y="175.6">+12V</text>
<text x="49.5" y="181.2">Q55</text>
<text x="49.5" y="183.7">2N7002</text>
<text x="100.9" y="181.2">R70</text>
<text x="101" y="183.7">10k</text>
<text x="60.2" y="187.6">GND</text>
<text x="71.6" y="187.6">GND</text>
<text x="119.4" y="186.3">Q7B</text>
<text x="119.4" y="188.8">BC847BDW1</text>
<text x="43.7" y="192.6">GND</text>
<text x="114.8" y="197.7">GND</text>
</g>
<g font-size="1.3" fill="#725600">
<text x="13.8" y="19.9">s_PWM1</text>
<text x="133.5" y="22.5">~PWM1</text>
<text x="157.3" y="21.2">s_PWM4</text>
<text x="259.3" y="23.7">~PWM4</text>
<text x="14.8" y="30.1">s_DIR1</text>
<text x="158.4" y="31.3">s_DIR4</text>
<text x="87.8" y="47.9">~DIR1</text>
<text x="265.6" y="44">PWM4</text>
<text x="80.2" y="52.9">DIR1</text>
<text x="133.5" y="49.1">PWM1</text>
<text x="230.1" y="49.1">~DIR4</text>
<text x="230.1" y="54.2">DIR4</text>
<text x="149.7" y="78.3">s_PWM5</text>
<text x="252.9" y="80.9">~PWM5</text>
<text x="150.7" y="88.5">s_DIR5</text>
<text x="13.8" y="93.6">s_PWM2</text>
<text x="129.7" y="96.1">~PWM2</text>
<text x="255.5" y="97.4">PWM5</text>
<text x="14.8" y="103.7">s_DIR2</text>
<text x="225" y="106.3">~DIR5</text>
<text x="225" y="111.4">DIR5</text>
<text x="134.8" y="117.7">PWM2</text>
<text x="87.8" y="121.5">~DIR2</text>
<text x="87.8" y="126.6">DIR2</text>
<text x="149.7" y="130.4">s_PWM6</text>
<text x="250.4" y="132.9">~PWM6</text>
<text x="150.7" y="140.6">s_DIR6</text>
<text x="254.2" y="149.5">PWM6</text>
<text x="13.8" y="160.9">s_PWM3</text>
<text x="222.4" y="158.3">~DIR6</text>
<text x="123.4" y="163.4">~PWM3</text>
<text x="222.4" y="163.4">DIR6</text>
<text x="14.8" y="171">s_DIR3</text>
<text x="127.2" y="181.2">PWM3</text>
<text x="89.1" y="188.8">~DIR3</text>
<text x="89.1" y="193.9">DIR3</text>
</g>
<g font-size="1.3" fill="#0f0f0f">
<text x="50.8" y="18.7">s_PWM1</text>
<text x="194.3" y="20">s_PWM4</text>
<text x="38.1" y="32.7">DIR1</text>
<text x="181.6" y="33.9">DIR4</text>
<text x="77.5" y="46.6">~DIR1</text>
<text x="221" y="47.9">~DIR4</text>
<text x="73.7" y="51.7">DIR1</text>
<text x="222.2" y="53">DIR4</text>
<text x="186.7" y="77.1">s_PWM5</text>
<text x="50.8" y="92.4">s_PWM2</text>
<text x="174" y="91.1">DIR5</text>
<text x="38.1" y="106.3">DIR2</text>
<text x="213.4" y="105.1">~DIR5</text>
<text x="214.6" y="110.1">DIR5</text>
<text x="77.5" y="125.4">DIR2</text>
<text x="77.5" y="120.3">~DIR2</text>
<text x="186.7" y="129.2">s_PWM6</text>
<text x="174" y="143.2">DIR6</text>
<text x="50.8" y="159.7">s_PWM3</text>
<text x="213.4" y="157.1">~DIR6</text>
<text x="214.6" y="162.2">DIR6</text>
<text x="38.1" y="173.6">DIR3</text>
<text x="77.5" y="187.6">~DIR3</text>
<text x="78.7" y="192.7">DIR3</text>
</g>
<g font-size="1.3" fill="#a90000">
<text x="106" y="27.7">2</text>
<text x="112.8" y="24.8" transform="rotate(-90 112.8 24.8)">6</text>
<text x="241.9" y="29">2</text>
<text x="248.7" y="26.1" transform="rotate(-90 248.7 26.1)">6</text>
<text x="55.2" y="35.3">1</text>
<text x="62" y="32.5" transform="rotate(-90 62 32.5)">3</text>
<text x="66.6" y="35.3">1</text>
<text x="73.4" y="32.5" transform="rotate(-90 73.4 32.5)">3</text>
<text x="112.8" y="32.5" transform="rotate(-90 112.8 32.5)">1</text>
<text x="205.5" y="33.7" transform="rotate(-90 205.5 33.7)">3</text>
<text x="216.9" y="33.7" transform="rotate(-90 216.9 33.7)">3</text>
<text x="248.7" y="33.7" transform="rotate(-90 248.7 33.7)">1</text>
<text x="38.7" y="40.4">1</text>
<text x="45.5" y="37.5" transform="rotate(-90 45.5 37.5)">3</text>
<text x="62" y="40.1" transform="rotate(-90 62 40.1)">2</text>
<text x="73.4" y="40.1" transform="rotate(-90 73.4 40.1)">2</text>
<text x="182.2" y="41.7">1</text>
<text x="189" y="38.8" transform="rotate(-90 189 38.8)">3</text>
<text x="198.7" y="36.6">1</text>
<text x="205.5" y="41.3" transform="rotate(-90 205.5 41.3)">2</text>
<text x="210.1" y="36.6">1</text>
<text x="216.9" y="41.3" transform="rotate(-90 216.9 41.3)">2</text>
<text x="45.5" y="45.2" transform="rotate(-90 45.5 45.2)">2</text>
<text x="189" y="46.4" transform="rotate(-90 189 46.4)">2</text>
<text x="255" y="46.4" transform="rotate(-90 255 46.4)">3</text>
<text x="115.3" y="51.5" transform="rotate(-90 115.3 51.5)">3</text>
<text x="248.2" y="49.3">5</text>
<text x="108.5" y="54.4">5</text>
<text x="115.3" y="59.1" transform="rotate(-90 115.3 59.1)">4</text>
<text x="255" y="54" transform="rotate(-90 255 54)">4</text>
<text x="241" y="83.3" transform="rotate(-90 241 83.3)">6</text>
<text x="234.2" y="86.1">2</text>
<text x="181.4" y="96" transform="rotate(-90 181.4 96)">3</text>
<text x="191.1" y="93.7">1</text>
<text x="197.9" y="90.9" transform="rotate(-90 197.9 90.9)">3</text>
<text x="202.5" y="93.7">1</text>
<text x="209.3" y="90.9" transform="rotate(-90 209.3 90.9)">3</text>
<text x="241" y="90.9" transform="rotate(-90 241 90.9)">1</text>
<text x="103.4" y="101.3">2</text>
<text x="110.2" y="98.5" transform="rotate(-90 110.2 98.5)">6</text>
<text x="174.6" y="98.8">1</text>
<text x="197.9" y="98.5" transform="rotate(-90 197.9 98.5)">2</text>
<text x="209.3" y="98.5" transform="rotate(-90 209.3 98.5)">2</text>
<text x="247.4" y="99.8" transform="rotate(-90 247.4 99.8)">3</text>
<text x="62" y="106.1" transform="rotate(-90 62 106.1)">3</text>
<text x="73.4" y="106.1" transform="rotate(-90 73.4 106.1)">3</text>
<text x="110.2" y="106.1" transform="rotate(-90 110.2 106.1)">1</text>
<text x="181.4" y="103.6" transform="rotate(-90 181.4 103.6)">2</text>
<text x="240.6" y="102.6">5</text>
<text x="247.4" y="107.4" transform="rotate(-90 247.4 107.4)">4</text>
<text x="45.5" y="111.2" transform="rotate(-90 45.5 111.2)">3</text>
<text x="55.2" y="109">1</text>
<text x="62" y="113.7" transform="rotate(-90 62 113.7)">2</text>
<text x="66.6" y="109">1</text>
<text x="73.4" y="113.7" transform="rotate(-90 73.4 113.7)">2</text>
<text x="38.7" y="114">1</text>
<text x="45.5" y="118.8" transform="rotate(-90 45.5 118.8)">2</text>
<text x="111.1" y="122.9">5</text>
<text x="117.9" y="120.1" transform="rotate(-90 117.9 120.1)">3</text>
<text x="117.9" y="127.7" transform="rotate(-90 117.9 127.7)">4</text>
<text x="239.8" y="135.3" transform="rotate(-90 239.8 135.3)">6</text>
<text x="197.9" y="142.9" transform="rotate(-90 197.9 142.9)">3</text>
<text x="209.3" y="142.9" transform="rotate(-90 209.3 142.9)">3</text>
<text x="233" y="138.2">2</text>
<text x="239.8" y="142.9" transform="rotate(-90 239.8 142.9)">1</text>
<text x="181.4" y="148" transform="rotate(-90 181.4 148)">3</text>
<text x="191.1" y="145.8">1</text>
<text x="202.5" y="145.8">1</text>
<text x="174.6" y="150.9">1</text>
<text x="181.4" y="155.6" transform="rotate(-90 181.4 155.6)">2</text>
<text x="197.9" y="150.6" transform="rotate(-90 197.9 150.6)">2</text>
<text x="209.3" y="150.6" transform="rotate(-90 209.3 150.6)">2</text>
<text x="236.8" y="154.7">5</text>
<text x="243.6" y="151.8" transform="rotate(-90 243.6 151.8)">3</text>
<text x="243.6" y="159.5" transform="rotate(-90 243.6 159.5)">4</text>
<text x="112.8" y="165.8" transform="rotate(-90 112.8 165.8)">6</text>
<text x="62" y="173.4" transform="rotate(-90 62 173.4)">3</text>
<text x="73.4" y="173.4" transform="rotate(-90 73.4 173.4)">3</text>
<text x="106" y="168.7">2</text>
<text x="112.8" y="173.4" transform="rotate(-90 112.8 173.4)">1</text>
<text x="45.5" y="178.5" transform="rotate(-90 45.5 178.5)">3</text>
<text x="55.2" y="176.3">1</text>
<text x="66.6" y="176.3">1</text>
<text x="38.7" y="181.4">1</text>
<text x="62" y="181" transform="rotate(-90 62 181)">2</text>
<text x="73.4" y="181" transform="rotate(-90 73.4 181)">2</text>
<text x="116.6" y="183.6" transform="rotate(-90 116.6 183.6)">3</text>
<text x="45.5" y="186.1" transform="rotate(-90 45.5 186.1)">2</text>
<text x="109.8" y="186.4">5</text>
<text x="116.6" y="191.2" transform="rotate(-90 116.6 191.2)">4</text>
</g>
</svg>
